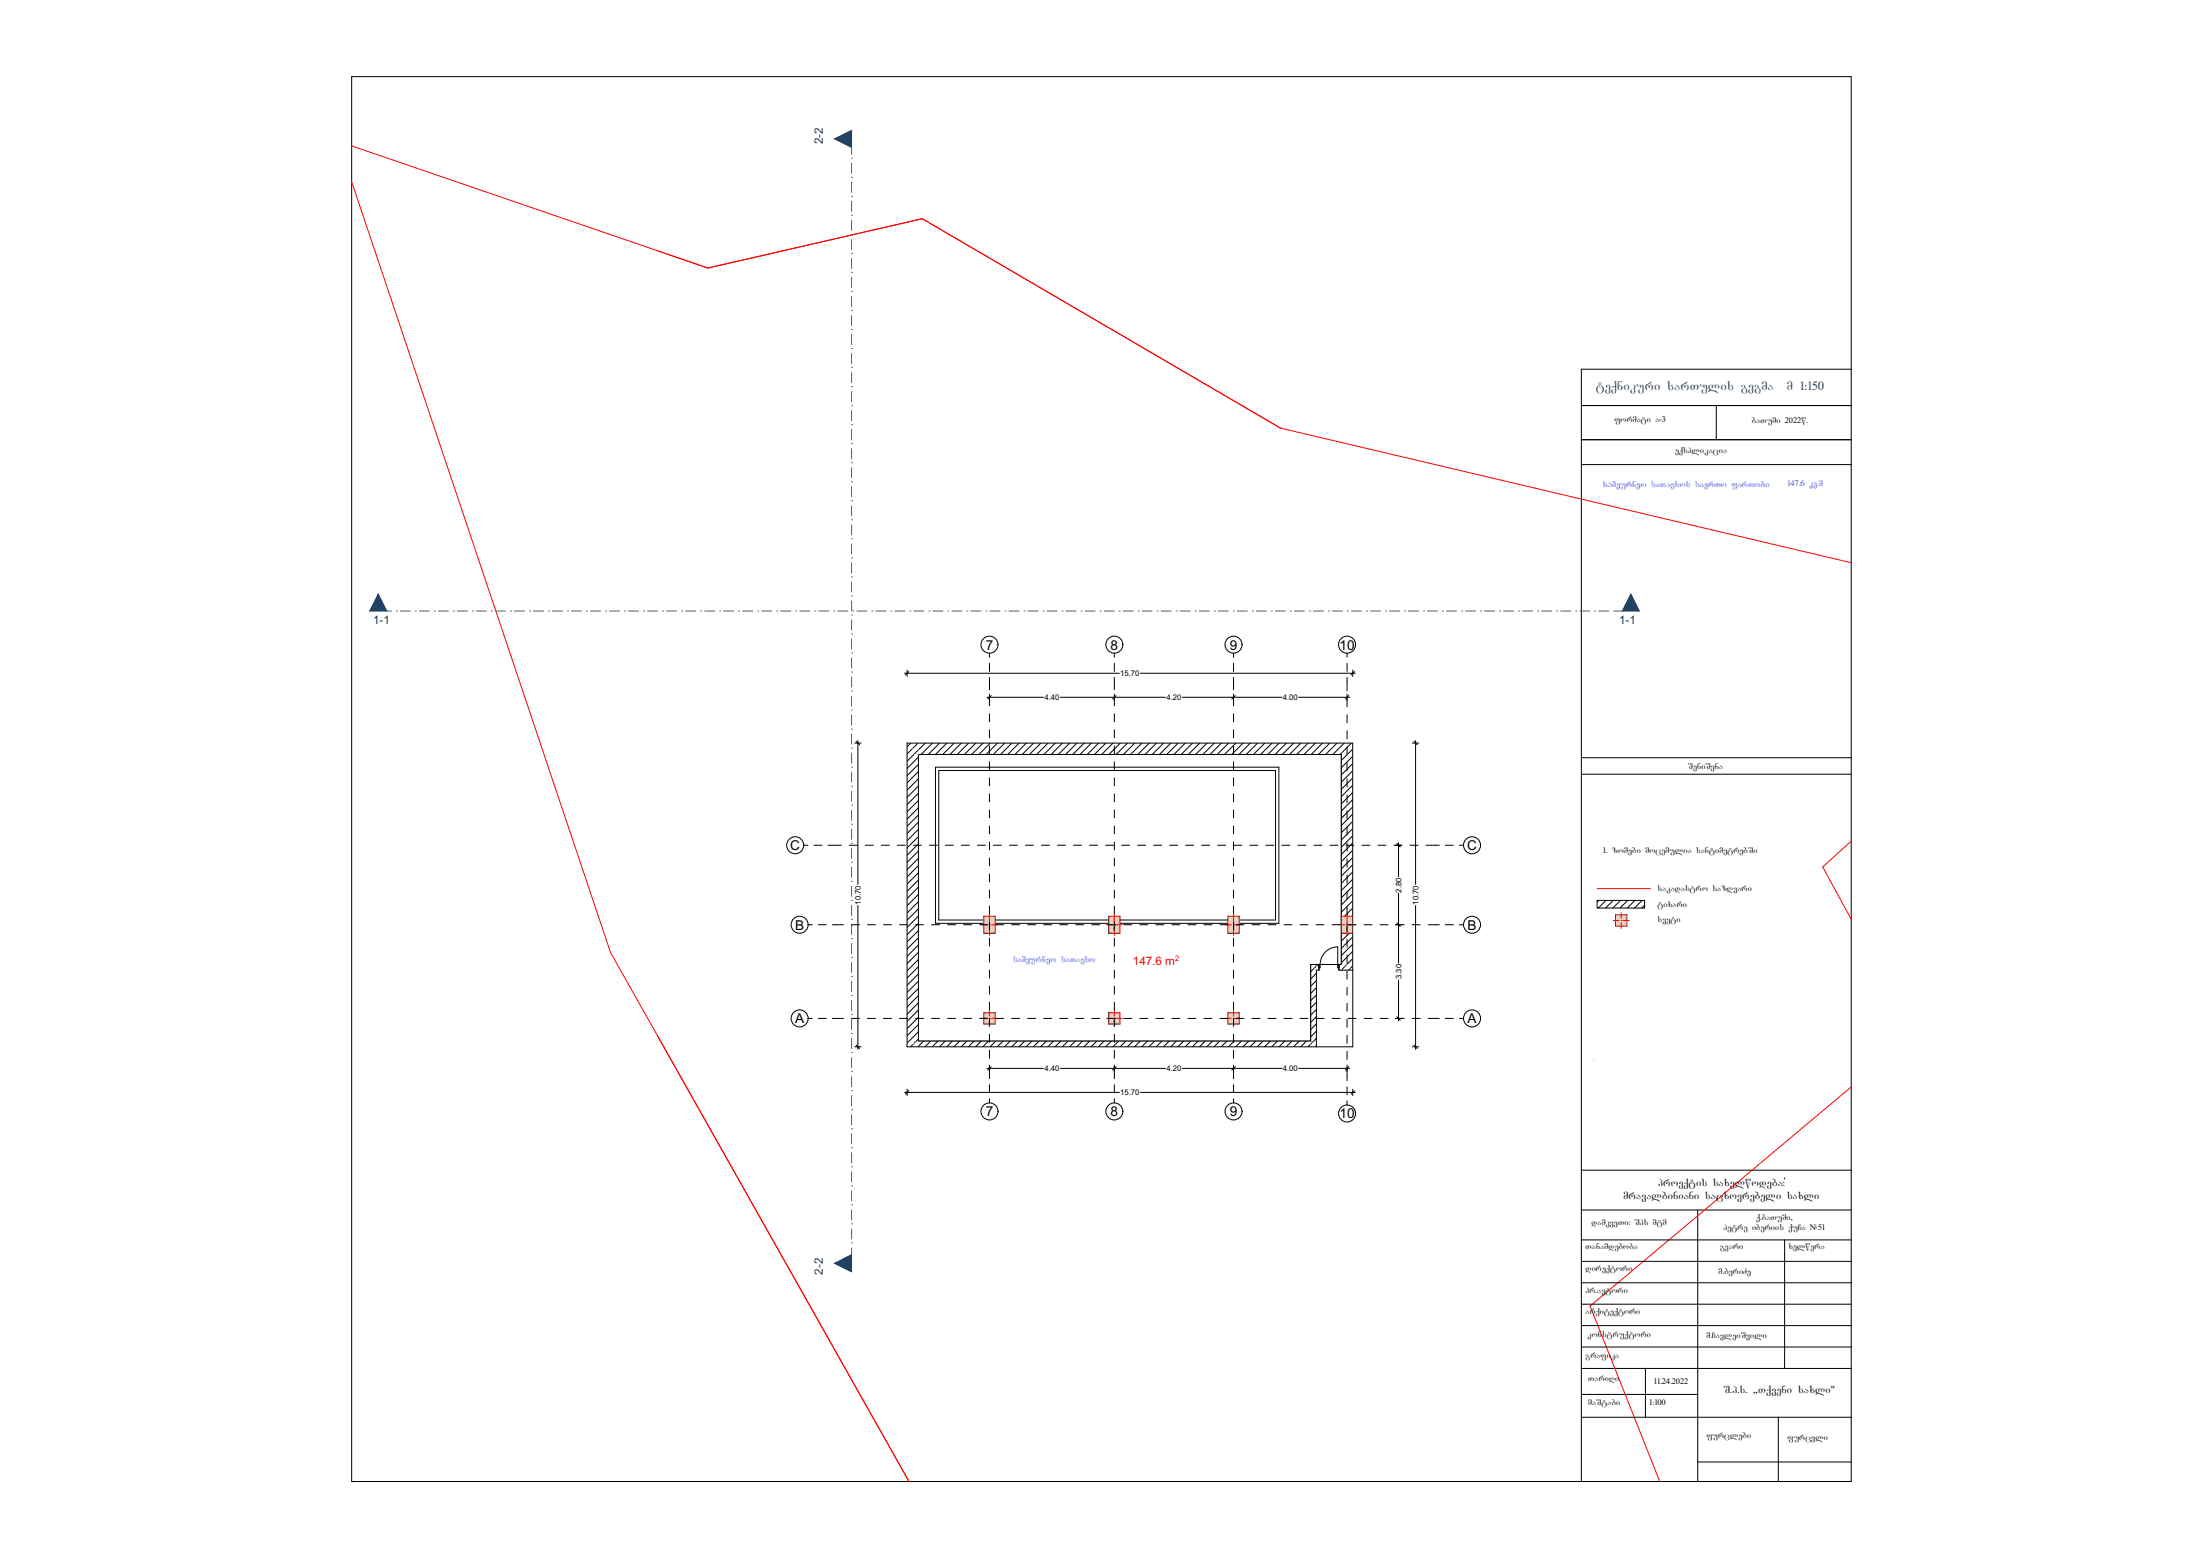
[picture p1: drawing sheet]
<svg xmlns="http://www.w3.org/2000/svg" width="297mm" height="210mm" viewBox="0 0 297 210" stroke-linecap="round" stroke-linejoin="round" font-family="sans-serif">
<path d="M215.6 121.5h6.4v1.1h-6.4zM215.8 121.5l-.2 .2M216.8 121.5l-1 1.1M217.8 121.5l-1 1.1M218.8 121.5l-1.1 1.1M219.7 121.5l-1 1.1M220.7 121.5l-1 1.1M221.7 121.5l-1 1.1M222 122.2l-.4 .4" fill="none" stroke="#000" stroke-width=".14"/>
<path d="M124 101.8h57.1v28.4h-4.2v10.3h-52.9z" fill-rule="evenodd" fill="#fff"/>
<g fill="none" stroke="#fff" stroke-width=".14">
<path d="M124.3 101.8l-.3 .4M125.3 101.8l-1.3 1.4M126.3 101.8l-2.3 2.3M127.3 101.8l-3.3 3.3M128.2 101.8l-4.2 4.3M129.2 101.8l-5.2 5.3M130.2 101.8l-6.2 6.2M131.2 101.8l-7.2 7.2M132.1 101.8l-8.1 8.2M133.1 101.8l-9.1 9.2M134.1 101.8l-10.1 10.1M135.1 101.8l-11.1 11.1"/>
<path d="M136 101.8l-12 12.1M137 101.8l-13 13.1M138 101.8l-14 14M139 101.8l-15 15M140 101.8l-16 16M140.9 101.8l-16.9 17M141.9 101.8l-17.9 17.9M142.9 101.8l-18.9 18.9M143.9 101.8l-19.9 19.9M144.8 101.8l-20.8 20.9M145.8 101.8l-21.8 21.8M146.8 101.8l-22.8 22.8"/>
<path d="M147.8 101.8l-23.8 23.8M148.7 101.8l-24.7 24.8M149.7 101.8l-25.7 25.7M150.7 101.8l-26.7 26.7M151.7 101.8l-27.7 27.7M152.6 101.8l-28.6 28.7M153.6 101.8l-29.6 29.6M154.6 101.8l-30.6 30.6M155.6 101.8l-31.6 31.6M156.5 101.8l-32.5 32.6M157.5 101.8l-33.5 33.5M158.5 101.8l-34.5 34.5"/>
<path d="M159.5 101.8l-35.5 35.5M160.4 101.8l-36.4 36.5M161.4 101.8l-37.4 37.4M162.4 101.8l-38.4 38.4M163.4 101.8l-38.7 38.7M164.3 101.8l-38.7 38.7M165.3 101.8l-38.7 38.7M166.3 101.8l-38.7 38.7M167.3 101.8l-38.7 38.7M168.2 101.8l-38.7 38.7M169.2 101.8l-38.7 38.7M170.2 101.8l-38.7 38.7"/>
<path d="M171.2 101.8l-38.7 38.7M172.1 101.8l-38.7 38.7M173.1 101.8l-38.7 38.7M174.1 101.8l-38.7 38.7M175.1 101.8l-38.7 38.7M176 101.8l-38.7 38.7M177 101.8l-38.7 38.7M178 101.8l-38.7 38.7M179 101.8l-38.7 38.7M179.9 101.8l-38.7 38.7M180.9 101.8l-38.7 38.7M181.1 117.3l-23.3 23.2"/>
<path d="M181.1 109.5l-31.1 31M181.1 104.6l-35.9 35.9M181.1 115.3l-25.2 25.2M181.1 118.2l-22.3 22.3M181.1 110.4l-30.1 30.1M181.1 113.4l-27.2 27.1M181.1 102.6l-37.9 37.9M181.1 108.5l-32 32M181.1 103.6l-36.9 36.9M181.1 119.2l-21.3 21.3M181.1 114.3l-26.2 26.2M181.1 111.4l-29.1 29.1"/>
<path d="M181.1 106.5l-34 34M181.1 112.4l-28.1 28.1M181.1 107.5l-33 33M181.1 116.3l-24.2 24.2M181.1 105.6l-35 34.9M176.9 131.1l-9.3 9.4M176.9 139.9l-.5 .6M176.9 135l-5.4 5.5M176.9 136l-4.4 4.5M176.9 138.9l-1.5 1.6M176.9 134.1l-6.4 6.4M176.9 137l-3.5 3.5"/>
<path d="M176.9 132.1l-8.3 8.4M176.9 138l-2.5 2.5M176.9 133.1l-7.4 7.4M181.1 122.1l-18.4 18.4M181.1 126l-14.5 14.5M181.1 124.1l-16.4 16.4M181.1 127l-3.2 3.2M181.1 125.1l-15.5 15.4M181.1 129.9l-.2 .3M181.1 120.2l-20.3 20.3M181.1 123.1l-17.4 17.4M181.1 128l-2.2 2.2"/>
<path d="M181.1 121.2l-19.4 19.3M181.1 129l-1.2 1.2"/>
</g>
<path d="M124 101.8h57.1v28.4h-4.2v10.3h-52.9z" fill="none" stroke="#000" stroke-width=".14"/>
<path d="M213.5 59.3h36.4M213.5 54.7h36.4" fill="none" stroke="#000" stroke-width=".14"/>
<path d="M122.5 100.3l1.5 1.5h-1.5z" fill="#fff"/>
<path d="M122.7 100.5l-.2 .3M123.2 101l-.7 .8M123.7 101.5l-.3 .3" fill="none" stroke="#000" stroke-width=".14"/>
<path d="M181.1 101.8l1.5-1.5v1.5z" fill="#fff"/>
<path d="M182.6 101.1l-.7 .7" fill="none" stroke="#000" stroke-width=".14"/>
<path d="M181.1 100.3h1.5l-1.5 1.5z" fill="#fff"/>
<path d="M181.5 100.3l-.4 .4M182.4 100.3l-1.3 1.4" fill="none" stroke="#000" stroke-width=".14"/>
<path d="M124 100.3h57.1v1.5h-57.1z" fill-rule="evenodd" fill="#fff"/>
<g fill="none" stroke="#000" stroke-width=".14">
<path d="M124.9 100.3l-.9 .9M125.9 100.3l-1.6 1.5M126.9 100.3l-1.6 1.5M127.8 100.3l-1.5 1.5M128.8 100.3l-1.5 1.5M129.8 100.3l-1.6 1.5M130.8 100.3l-1.6 1.5M131.7 100.3l-1.5 1.5M132.7 100.3l-1.5 1.5M133.7 100.3l-1.6 1.5M134.7 100.3l-1.6 1.5M135.6 100.3l-1.5 1.5"/>
<path d="M136.6 100.3l-1.5 1.5M137.6 100.3l-1.6 1.5M138.6 100.3l-1.6 1.5M139.5 100.3l-1.5 1.5M140.5 100.3l-1.5 1.5M141.5 100.3l-1.5 1.5M142.5 100.3l-1.6 1.5M143.4 100.3l-1.5 1.5M144.4 100.3l-1.5 1.5M145.4 100.3l-1.5 1.5M146.4 100.3l-1.6 1.5M147.3 100.3l-1.5 1.5"/>
<path d="M148.3 100.3l-1.5 1.5M149.3 100.3l-1.5 1.5M150.3 100.3l-1.6 1.5M151.2 100.3l-1.5 1.5M152.2 100.3l-1.5 1.5M153.2 100.3l-1.5 1.5M154.2 100.3l-1.6 1.5M155.1 100.3l-1.5 1.5M156.1 100.3l-1.5 1.5M157.1 100.3l-1.5 1.5M158.1 100.3l-1.6 1.5M159 100.3l-1.5 1.5"/>
<path d="M160 100.3l-1.5 1.5M161 100.3l-1.5 1.5M162 100.3l-1.6 1.5M162.9 100.3l-1.5 1.5M163.9 100.3l-1.5 1.5M164.9 100.3l-1.5 1.5M165.9 100.3l-1.6 1.5M166.8 100.3l-1.5 1.5M167.8 100.3l-1.5 1.5M168.8 100.3l-1.5 1.5M169.8 100.3l-1.6 1.5M170.7 100.3l-1.5 1.5"/>
<path d="M171.7 100.3l-1.5 1.5M172.7 100.3l-1.5 1.5M173.7 100.3l-1.6 1.5M174.6 100.3l-1.5 1.5M175.6 100.3l-1.5 1.5M176.6 100.3l-1.5 1.5M177.6 100.3l-1.6 1.5M178.5 100.3l-1.5 1.5M179.5 100.3l-1.5 1.5M180.5 100.3l-1.5 1.5M181.1 100.7l-1.2 1.1M181.1 101.7l-.2 .1"/>
</g>
<path d="M122.5 100.3h1.5v1.5z" fill="#fff"/>
<path d="M122.5 101.8v-1.5h60.1v1.5M123 100.3l-.3 .2M123.9 100.3l-.7 .7M124 101.2l-.3 .3M124 101.8h57.1" fill="none" stroke="#000" stroke-width=".14"/>
<path d="M181.1 130.2l1.5 .7h-1.5z" fill="#fff"/>
<path d="M181.6 130.4l-.5 .5M182.2 130.7l-.2 .2" fill="none" stroke="#000" stroke-width=".14"/>
<path d="M181.1 130.2h1.5v.7z" fill="#fff"/>
<path d="M181.8 130.2l-.2 .2M182.6 130.4l-.4 .3" fill="none" stroke="#000" stroke-width=".14"/>
<path d="M181.1 101.8h1.5v21.9h-1.5v2.3h1.5v4.2h-1.5z" fill-rule="evenodd" fill="#fff"/>
<g fill="none" stroke="#000" stroke-width=".14">
<path d="M181.1 101.8v28.4M181.9 101.8l-.8 .8M182.6 119.6l-1.5 1.6M182.6 118.7l-1.5 1.5M182.6 117.7l-1.5 1.5M182.6 116.7l-1.5 1.5M182.6 115.7l-1.5 1.6M182.6 114.8l-1.5 1.5M182.6 113.8l-1.5 1.5M182.6 112.8l-1.5 1.5M182.6 111.8l-1.5 1.6M182.6 110.9l-1.5 1.5"/>
<path d="M182.6 109.9l-1.5 1.5M182.6 108.9l-1.5 1.5M182.6 107.9l-1.5 1.6M182.6 107l-1.5 1.5M182.6 106l-1.5 1.5M182.6 105l-1.5 1.5M182.6 104l-1.5 1.6M182.6 103.1l-1.5 1.5M182.6 102.1l-1.5 1.5M182.6 101.8v21.9M181.1 125.1h.1M181.1 124.1h.1"/>
<path d="M181.2 126h-.1M182.1 126l-1 1M182.6 129.4l-.8 .8M182.6 122.6l-1.1 1.1M182.6 123.5l-.1 .2M182.6 128.4l-1.5 1.5M182.6 127.4l-1.5 1.6M182.6 126.5l-1.5 1.5M182.6 121.6l-1.5 1.5M182.6 120.6l-1.5 1.5M182.6 126v4.9h-1.5"/>
</g>
<path d="M122.5 141.3l1.5-.8v.8z" fill="#fff"/>
<path d="M123.4 140.8l-.5 .5M124 141.2l-.1 .1" fill="none" stroke="#000" stroke-width=".14"/>
<path d="M122.5 101.8h1.5v38.7h-1.5z" fill-rule="evenodd" fill="#fff"/>
<g fill="none" stroke="#000" stroke-width=".14">
<path d="M123.4 101.8l-.9 .9M124 119.7l-1.5 1.6M124 118.8l-1.5 1.5M124 117.8l-1.5 1.5M124 116.8l-1.5 1.5M124 115.8l-1.5 1.6M124 114.9l-1.5 1.5M124 113.9l-1.5 1.5M124 112.9l-1.5 1.5M124 111.9l-1.5 1.6M124 111l-1.5 1.5M124 110l-1.5 1.5"/>
<path d="M124 109l-1.5 1.5M124 108l-1.5 1.6M124 107.1l-1.5 1.5M124 106.1l-1.5 1.5M124 105.1l-1.5 1.5M124 104.1l-1.5 1.6M124 103.2l-1.5 1.5M124 102.2l-1.5 1.5M124 138.3l-1.5 1.5M124 137.3l-1.5 1.5M124 136.3l-1.5 1.6M124 135.3l-1.5 1.6"/>
<path d="M124 134.4l-1.5 1.5M124 133.4l-1.5 1.5M124 132.4l-1.5 1.5M124 131.4l-1.5 1.6M124 130.5l-1.5 1.5M124 129.5l-1.5 1.5M124 128.5l-1.5 1.5M124 127.5l-1.5 1.6M124 126.6l-1.5 1.5M124 125.6l-1.5 1.5M124 124.6l-1.5 1.5M124 123.6l-1.5 1.6"/>
<path d="M124 122.7l-1.5 1.5M124 121.7l-1.5 1.5M124 120.7l-1.5 1.5M124 139.2l-1.3 1.3M124 140.2l-.3 .3"/>
</g>
<path d="M122.5 140.5h1.5l-1.5 .8z" fill="#fff"/>
<path d="M122.5 101.8v39.5h1.5M124 101.8v38.7M122.7 140.5l-.2 .3M123.7 140.5l-.3 .3" fill="none" stroke="#000" stroke-width=".14"/>
<path d="M176.9 140.5h.8v.8z" fill="#fff"/>
<path d="M177.3 140.5l-.2 .2M177.7 141.1l-.1 .1" fill="none" stroke="#000" stroke-width=".14"/>
<path d="M124 140.5h52.9v.8h-52.9z" fill-rule="evenodd" fill="#fff"/>
<g fill="none" stroke="#000" stroke-width=".14">
<path d="M124.7 140.5l-.7 .7M125.6 140.5l-.7 .8M126.6 140.5l-.7 .8M127.6 140.5l-.8 .8M128.6 140.5l-.8 .8M129.5 140.5l-.7 .8M130.5 140.5l-.7 .8M131.5 140.5l-.8 .8M132.5 140.5l-.8 .8M133.4 140.5l-.7 .8M134.4 140.5l-.7 .8M135.4 140.5l-.8 .8"/>
<path d="M136.4 140.5l-.8 .8M137.3 140.5l-.7 .8M138.3 140.5l-.7 .8M139.3 140.5l-.8 .8M140.3 140.5l-.8 .8M141.2 140.5l-.7 .8M142.2 140.5l-.7 .8M143.2 140.5l-.8 .8M144.2 140.5l-.8 .8M145.2 140.5l-.8 .8M146.1 140.5l-.7 .8M147.1 140.5l-.8 .8"/>
<path d="M148.1 140.5l-.8 .8M149.1 140.5l-.8 .8M150 140.5l-.7 .8M151 140.5l-.8 .8M152 140.5l-.8 .8M153 140.5l-.8 .8M153.9 140.5l-.7 .8M154.9 140.5l-.8 .8M155.9 140.5l-.8 .8M156.9 140.5l-.8 .8M157.8 140.5l-.7 .8M158.8 140.5l-.8 .8"/>
<path d="M159.8 140.5l-.8 .8M160.8 140.5l-.8 .8M161.7 140.5l-.7 .8M162.7 140.5l-.8 .8M163.7 140.5l-.8 .8M164.7 140.5l-.8 .8M165.6 140.5l-.7 .8M166.6 140.5l-.8 .8M167.6 140.5l-.8 .8M168.6 140.5l-.8 .8M169.5 140.5l-.7 .8M170.5 140.5l-.8 .8"/>
<path d="M171.5 140.5l-.8 .8M172.5 140.5l-.8 .8M173.4 140.5l-.7 .8M174.4 140.5l-.8 .8M175.4 140.5l-.8 .8M176.4 140.5l-.8 .8M176.9 140.9l-.3 .4"/>
</g>
<path d="M176.9 140.5l.8 .8h-.8z" fill="#fff"/>
<path d="M124 140.5h52.9M177.1 140.7l-.2 .2M177.6 141.2l-.1 .1M177.7 140.5v.8h-53.7" fill="none" stroke="#000" stroke-width=".14"/>
<path d="M176.9 130.2l.8 .7h-.8z" fill="#fff"/>
<path d="M177 130.2h-.1M177.4 130.7l-.2 .2" fill="none" stroke="#000" stroke-width=".14"/>
<path d="M177.7 130.2h.4v.7h-.4z" fill-rule="evenodd" fill="#fff"/>
<path d="M177.9 130.2l-.2 .2" fill="none" stroke="#000" stroke-width=".14"/>
<path d="M180.7 130.2h.4v.7h-.4z" fill-rule="evenodd" fill="#fff"/>
<path d="M180.9 130.2l-.2 .1M181.1 130.9h.1" fill="none" stroke="#000" stroke-width=".14"/>
<path d="M176.9 130.2h.8v.7z" fill="#fff"/>
<path d="M176.9 130.2h1.2v.7h-.4M176.9 130.2v.7M177 130.2h.1M177.7 130.4l-.3 .3M180.6 127.8a2.38 2.38 0 0 0-2.4 2.4M181.1 130.2h-.4v.7h.4" fill="none" stroke="#000" stroke-width=".14"/>
<g fill="#fff">
<path d="M178.1 130.2h.1v.4h-.1z" fill-rule="evenodd"/>
<path d="M180.6 130.2h.1v.4h-.1z" fill-rule="evenodd"/>
</g>
<path d="M178.1 130.6h.1v-.4h-.1v.7M180.6 130.2h.1v.7M180.6 127.8v2.8h.1" fill="none" stroke="#000" stroke-width=".14"/>
<path d="M176.9 130.9h.8v9.6h-.8z" fill-rule="evenodd" fill="#fff"/>
<g fill="none" stroke="#000" stroke-width=".14">
<path d="M176.9 130.9v9.6M177.2 130.9l-.3 .2M177.7 130.9v9.6M177.7 139.2l-.8 .7M177.7 138.2l-.8 .7M177.7 137.2l-.8 .8M177.7 136.2l-.8 .8M177.7 135.3l-.8 .7M177.7 134.3l-.8 .7M177.7 133.3l-.8 .8M177.7 132.3l-.8 .8M177.7 131.4l-.8 .7"/>
<path d="M177.7 140.1l-.4 .4"/>
</g>
<path d="M181.1 123.7h1.5v2.3h-1.5z" fill-rule="evenodd" fill="#dad1ae"/>
<path d="M181.1 123.7h1.5v2.3h-1.5z" fill="none" stroke="#a80f02" stroke-width=".14"/>
<path d="M180.8 124.8h.7M181.9 124.8h.1M181.9 123.3v1.2M181.9 125.1v1.2M182.2 124.8h.7" fill="none" stroke="#f00" stroke-width=".14"/>
<path d="M132.8 136.7h1.5v1.5h-1.5z" fill-rule="evenodd" fill="#dad1ae"/>
<path d="M132.8 136.7h1.5v1.5h-1.5z" fill="none" stroke="#a80f02" stroke-width=".14"/>
<path d="M132.5 137.4h.8M133.6 137.4h.1M133.6 136.4v.7M133.6 137.8v.7M133.9 137.4h.8" fill="none" stroke="#f00" stroke-width=".14"/>
<path d="M149.7 136.7h1.5v1.5h-1.5z" fill-rule="evenodd" fill="#dad1ae"/>
<path d="M149.7 136.7h1.5v1.5h-1.5z" fill="none" stroke="#a80f02" stroke-width=".14"/>
<path d="M149.4 137.4h.7M150.4 137.4h.1M150.4 136.4v.7M150.4 137.8v.7M150.7 137.4h.8" fill="none" stroke="#f00" stroke-width=".14"/>
<path d="M165.8 136.7h1.5v1.5h-1.5z" fill-rule="evenodd" fill="#dad1ae"/>
<path d="M165.8 136.7h1.5v1.5h-1.5z" fill="none" stroke="#a80f02" stroke-width=".14"/>
<path d="M165.5 137.4h.7M166.5 137.4h.1M166.5 136.4v.7M166.5 137.8v.7M166.8 137.4h.8" fill="none" stroke="#f00" stroke-width=".14"/>
<path d="M218.1 123.5h1.5v1.5h-1.5z" fill-rule="evenodd" fill="#dad1ae"/>
<path d="M218.1 123.5h1.5v1.5h-1.5z" fill="none" stroke="#a80f02" stroke-width=".14"/>
<path d="M217.8 124.2h.8M218.9 124.2h.1M218.9 123.2v.7M218.9 124.5v.8M219.2 124.2h.7" fill="none" stroke="#f00" stroke-width=".14"/>
<path d="M47.5 10.3h202.4v189.6h-202.4zM126.3 103.5h46.3v21.1h-46.3zM126.7 104h45.5v20.2h-45.5zM182.6 130.9v10.4h-4.9" fill="none" stroke="#000" stroke-width=".14"/>
<g fill="none" stroke="#000" stroke-width=".14">
<path d="M213.5 59.3h36.4M213.5 54.7h36.4M231.7 54.7v4.6M249.9 49.8h-36.4v150.1M213.5 62.7h36.4M213.5 104.5h36.4M213.5 102.3h36.4M213.5 157.9h36.4M240.9 159v.1M213.5 163.3h36.4M229.2 163.3v36.6M240.9 167.3v17.4"/>
<path d="M213.5 184.7h36.4M213.5 188.2h15.7M222.1 184.7v6.6M229.2 197.3h20.7M240.1 191.3v8.6"/>
</g>
<path d="M215.6 119.9h7.2" fill="none" stroke="#f00" stroke-width=".14"/>
<path d="M215.2 143h.1M226.2 158h.1" fill="none" stroke="#bdbdbd" stroke-width=".14"/>
<!-- layer: registrirebuli nakveTi -->
<path d="M47.5 19.7l48.1 16.5M47.5 24.5l34.9 104.1 40.3 71.3M88.8 33.8l6.8 2.4M95.6 36.2l28.9-6.7 48.4 28.3 77 18.1M249.9 113.5l-3.8 3.5 3.8 7.1M249.9 146.7l-35.2 29.6 9.4 23.6" fill="none" stroke="#f00" stroke-width=".14"/>
<g fill="none" stroke="#000" stroke-width=".14">
<path d="M115.8 99.9v19.5M122.1 90.9h29M122.5 90.4v.9M122.7 90.6l-.5 .5M133.2 94.1h7.7M133.6 93.7v.8M133.8 93.9l-.5 .4M143.1 94.1h14.2M150.4 93.7v.8M150.7 93.9l-.5 .4M154 90.9h29M159.6 94.1h13.5"/>
<path d="M166.5 93.7v.8M166.8 93.9l-.5 .4M175.3 94.1h6.9M181.9 93.7v.8M182.1 93.9l-.5 .4M182.6 90.4v.9M182.9 90.6l-.5 .5M191.1 99.9v19.5M115.4 100.3h.8M115.6 100.1l.4 .4M188.4 114.1h.8M188.6 113.8l.4 .5"/>
<path d="M188.8 113.7v4.6M190.7 100.3h.8M190.9 100.1l.4 .4M115.8 122.2v19.4M188.4 137.4h.8M188.4 124.8h.8M188.6 137.2l.4 .5M188.6 124.6l.4 .4M188.8 120.6v9.4M188.8 132.3v5.5M191.1 122.2v19.4M115.4 141.3h.8"/>
<path d="M115.6 141l.4 .5M122.1 147.4h29M122.5 147v.9M122.7 147.2l-.5 .5M133.2 144.2h7.7M133.6 143.8v.8M133.8 144l-.5 .4M143.1 144.2h14.2M150.4 143.8v.8M150.7 144l-.5 .4M154 147.4h29M159.6 144.2h13.5"/>
<path d="M166.5 143.8v.8M166.8 144l-.5 .4M175.3 144.2h6.9M181.9 143.8v.8M182.1 144l-.5 .4M182.6 147v.9M182.9 147.2l-.5 .5M190.7 141.3h.8M190.9 141l.4 .5"/>
</g>
<g fill="none" stroke="#5c5c5c" stroke-width=".14">
<path d="M115 19.9v.9M115 39.3h.1M115 36.8h.1M115 34.2h.1M115 31.6h.1M115 29.1h.1M115 26.5h.1M115 23.9h.1M115 21.4h.1M115 22v1.4M115 24.6v1.4M115 27.2v1.3"/>
<path d="M115 29.7v1.4M115 32.3v1.4M115 34.9v1.3M115 37.4v1.4M115 59.9h.1M115 57.3h.1M115 54.7h.1M115 52.2h.1M115 49.6h.1M115 47h.1M115 44.5h.1M115 41.9h.1"/>
<path d="M115 40v1.4M115 42.6v1.3M115 45.1v1.4M115 47.7v1.4M115 50.3v1.3M115 52.9v1.3M115 55.4v1.4M115 58v1.3M115 77.9h.1M115 75.3h.1M115 72.7h.1M115 70.2h.1"/>
<path d="M115 67.6h.1M115 65h.1M115 62.4h.1M115 60.6v1.3M115 63.1v1.4M115 65.7v1.3M115 68.3v1.3M115 70.8v1.4M115 73.4v1.3M115 76v1.3M115 78.5v1.4M115 98.4h.1"/>
<path d="M115 95.8h.1M115 93.3h.1M115 90.7h.1M115 88.1h.1M115 85.6h.1M115 83h.1M115 80.4h.1M115 81.1v1.4M115 83.7v1.3M115 86.2v1.4M115 88.8v1.4M115 91.4v1.3"/>
<path d="M115 93.9v1.4M115 96.5v1.4M115 99.1v1.3M115 118.9h.1M115 116.4h.1M115 113.8h.1M115 111.2h.1M115 108.7h.1M115 106.1h.1M115 103.5h.1M115 101h.1M115 101.6v1.4"/>
<path d="M115 104.2v1.4M115 106.8v1.3M115 109.4v1.3M115 111.9v1.4M115 114.5v1.3M115 117.1v1.3M115 119.6v1.4M115 139.5h.1M115 136.9h.1M115 134.4h.1M115 131.8h.1M115 129.2h.1"/>
<path d="M115 126.7h.1M115 124.1h.1M115 121.5h.1M115 122.2v1.3M115 124.8v1.3M115 127.3v1.4M115 129.9v1.3M115 132.5v1.3M115 135v1.4M115 137.6v1.4M115 157.5h.1M115 154.9h.1"/>
<path d="M115 152.3h.1M115 149.8h.1M115 147.2h.1M115 144.6h.1M115 142.1h.1M115 140.2v1.3M115 142.7v1.4M115 145.3v1.4M115 147.9v1.3M115 150.4v1.4M115 153v1.4M115 155.6v1.3"/>
<path d="M115 158.1v1.4M115 167.7h.1M115 165.2h.1M115 162.6h.1M115 160h.1M115 160.7v1.4M115 163.3v1.3M115 165.8v1.4M115 168.4v.9"/>
</g>
<path d="M112.7 170.5l2.3-1.2v2.3z" fill="#004080"/>
<path d="M112.7 170.5l2.3-1.2v2.3z" fill="none" stroke="#004080" stroke-width=".14"/>
<path d="M112.7 18.7l2.3-1.1v2.3z" fill="#004080"/>
<path d="M112.7 18.7l2.3-1.1v2.3z" fill="none" stroke="#004080" stroke-width=".14"/>
<g fill="none" stroke="#5c5c5c" stroke-width=".14">
<path d="M52.2 82.5h.6M53.5 82.5h.1M54 82.5h1.4M56.1 82.5h.1M56.6 82.5h1.4M58.6 82.5h.1M59.2 82.5h1.3M61.2 82.5h.1M61.7 82.5h1.4M63.8 82.5h.1M64.3 82.5h1.4M66.3 82.5h.1"/>
<path d="M66.9 82.5h1.3M68.9 82.5h.1M69.4 82.5h1.4M71.5 82.5h.1M72 82.5h1.4M74 82.5h.1M74.6 82.5h1.3M76.6 82.5h.1M77.2 82.5h1.3M79.2 82.5h.1M79.7 82.5h1.4M81.7 82.5h.1"/>
<path d="M82.3 82.5h1.3M84.3 82.5h.1M84.9 82.5h1.3M86.9 82.5h.1M87.4 82.5h1.4M89.5 82.5h.1M90 82.5h1.3M92 82.5h.1M92.6 82.5h1.3M94.6 82.5h.1M95.1 82.5h1.4M97.2 82.5h.1"/>
<path d="M97.7 82.5h1.3M99.7 82.5h.1M100.3 82.5h1.3M102.3 82.5h.1M102.8 82.5h1.4M104.9 82.5h.1M105.4 82.5h1.4M107.4 82.5h.1M108 82.5h1.3M110 82.5h.1M110.5 82.5h1.4M112.6 82.5h.1"/>
<path d="M113.1 82.5h1.4M115.1 82.5h.1M115.7 82.5h1.3M117.7 82.5h.1M118.2 82.5h1.4M120.3 82.5h.1M120.8 82.5h1.4M122.8 82.5h.1M123.4 82.5h1.3M125.4 82.5h.1M125.9 82.5h1.4M128 82.5h.1"/>
<path d="M128.5 82.5h1.4M130.5 82.5h.1M131.1 82.5h1.3M133.1 82.5h.1M133.7 82.5h1.3M135.7 82.5h.1M136.2 82.5h1.4M138.2 82.5h.1M138.8 82.5h1.3M140.8 82.5h.1M141.4 82.5h1.3M143.4 82.5h.1"/>
<path d="M143.9 82.5h1.4M146 82.5h.1M146.5 82.5h1.3M148.5 82.5h.1M149.1 82.5h1.3M151.1 82.5h.1M151.6 82.5h1.4M153.7 82.5h.1M154.2 82.5h1.3M156.2 82.5h.1M156.8 82.5h1.3M158.8 82.5h.1"/>
<path d="M159.3 82.5h1.4M161.4 82.5h.1M161.9 82.5h1.4M163.9 82.5h.1M164.5 82.5h1.3M166.5 82.5h.1M167 82.5h1.4M169.1 82.5h.1M169.6 82.5h1.4M171.6 82.5h.1M172.2 82.5h1.3M174.2 82.5h.1"/>
<path d="M174.7 82.5h1.4M176.8 82.5h.1M177.3 82.5h1.4M179.3 82.5h.1M179.9 82.5h1.3M181.9 82.5h.1M182.4 82.5h1.4M184.5 82.5h.1M185 82.5h1.4M187 82.5h.1M187.6 82.5h1.3M189.6 82.5h.1"/>
<path d="M190.1 82.5h1.4M192.2 82.5h.1M192.7 82.5h1.4M194.7 82.5h.1M195.3 82.5h1.3M197.3 82.5h.1M197.9 82.5h1.3M199.9 82.5h.1M200.4 82.5h1.4M202.4 82.5h.1M203 82.5h1.3M205 82.5h.1"/>
<path d="M205.6 82.5h1.3M207.6 82.5h.1M208.1 82.5h1.4M210.2 82.5h.1M210.7 82.5h1.3M212.7 82.5h.1M213.3 82.5h1.3M215.3 82.5h.1M215.8 82.5h1.4M217.9 82.5h1.1"/>
</g>
<path d="M51.1 80.2l1.1 2.3h-2.3z" fill="#004080"/>
<path d="M51.1 80.2l1.1 2.3h-2.3z" fill="none" stroke="#004080" stroke-width=".14"/>
<path d="M220.2 80.2l1.1 2.3h-2.3z" fill="#004080"/>
<path d="M220.2 80.2l1.1 2.3h-2.3z" fill="none" stroke="#004080" stroke-width=".14"/>
<path d="M205.8 146h7.2v5.4l-1.4 1.1-5.8-1.1z" fill-rule="evenodd" fill="#fff"/>
<path d="M132.8 123.7h1.5v2.3h-1.5z" fill-rule="evenodd" fill="#dad1ae"/>
<path d="M132.8 123.7h1.5v2.3h-1.5z" fill="none" stroke="#a80f02" stroke-width=".14"/>
<path d="M132.5 124.8h.8M133.6 124.8h.1M133.6 123.3v1.2M133.6 125.1v1.2M133.9 124.8h.8" fill="none" stroke="#f00" stroke-width=".14"/>
<path d="M149.7 123.7h1.5v2.3h-1.5z" fill-rule="evenodd" fill="#dad1ae"/>
<path d="M149.7 123.7h1.5v2.3h-1.5z" fill="none" stroke="#a80f02" stroke-width=".14"/>
<path d="M149.4 124.8h.7M150.4 124.8h.1M150.4 123.3v1.2M150.4 125.1v1.2M150.7 124.8h.8" fill="none" stroke="#f00" stroke-width=".14"/>
<path d="M165.8 123.7h1.5v2.3h-1.5z" fill-rule="evenodd" fill="#dad1ae"/>
<path d="M165.8 123.7h1.5v2.3h-1.5z" fill="none" stroke="#a80f02" stroke-width=".14"/>
<path d="M165.5 124.8h.7M166.5 124.8h.1M166.5 123.3v1.2M166.5 125.1v1.2M166.8 124.8h.8" fill="none" stroke="#f00" stroke-width=".14"/>
<g fill="none" stroke="#000" stroke-width=".14">
<path d="M133.6 88.2v.5M133.6 89.5v1.1M133.6 91.4v1.7M133.6 94.2v1.1M133.6 96.3v1.1M133.6 98.5v1.1M150.4 88.2v.5M150.4 89.5v1.1M150.4 91.4v1.7M150.4 94.2v1.1M150.4 96.3v1.1M150.4 98.5v1.1"/>
<path d="M166.5 88.2v.5M166.5 89.5v1.1M166.5 91.4v1.7M166.5 94.2v1.1M166.5 96.3v1.1M166.5 98.5v1.1M181.9 88.2v.5M181.9 89.5v1.1M181.9 91.4v1.8M181.9 94.3v1.1M181.9 96.5v1.1M181.9 98.6v1.1"/>
<path d="M108.5 114.1h.6M109.9 114.1h1.1M111.8 114.1h1.8M114.7 114.1h1M116.8 114.1h1.1M119 114.1h1.1M121.1 114.1h1.1M123.3 114.1h1.1M125.5 114.1h1M127.6 114.1h1.1M129.8 114.1h1.1M132 114.1h1"/>
<path d="M133.6 100.7v1M133.6 102.8v1.1M133.6 105v1.1M133.6 107.1v1.1M133.6 109.3v1.1M133.6 111.5v1.1M133.6 113.6v1.1M133.6 115.8v1.1M133.6 118v1M134.1 114.1h1.1M136.3 114.1h1.1M138.4 114.1h1.1"/>
<path d="M140.6 114.1h1.1M142.8 114.1h1M144.9 114.1h1.1M147.1 114.1h1.1M149.3 114.1h1M150.4 100.7v1M150.4 102.8v1.1M150.4 105v1.1M150.4 107.1v1.1M150.4 109.3v1.1M150.4 111.5v1.1M150.4 113.6v1.1"/>
<path d="M150.4 115.8v1.1M150.4 118v1M151.4 114.1h1.1M153.6 114.1h1.1M155.7 114.1h1.1M157.9 114.1h1.1M160.1 114.1h1M162.2 114.1h1.1M164.4 114.1h1.1M166.5 100.7v1M166.5 102.8v1.1M166.5 105v1.1"/>
<path d="M166.5 107.1v1.1M166.5 109.3v1.1M166.5 111.5v1.1M166.5 113.6v1.1M166.5 115.8v1.1M166.5 118v1M166.6 114.1h1M168.7 114.1h1.1M170.9 114.1h1.1M173 114.1h1.1M175.2 114.1h1.1M177.4 114.1h1"/>
<path d="M179.5 114.1h1.1M181.7 114.1h1.1M181.9 100.8v1.1M181.9 103v1M181.9 105.1v1.1M181.9 107.3v1.1M181.9 109.5v1M181.9 111.6v1.1M181.9 113.8v1.1M181.9 115.9v1.1M181.9 118.1v1.1M183.9 114.1h1"/>
<path d="M186 114.1h1.1M188.2 114.1h1.1M190.3 114.1h1.1M192.5 114.1h1.8M195.1 114.1h1.1M197 114.1h.6M109.1 124.8h.6M109.1 137.4h.6M110.5 124.8h1.1M110.5 137.4h1.1M112.4 124.8h1.5M112.4 137.4h1.5"/>
<path d="M115 124.8h1M115 137.4h1M117.1 124.8h1.1M117.1 137.4h1.1M119.3 124.8h1.1M119.3 137.4h1.1M121.4 124.8h1.1M121.4 137.4h1.1M123.6 124.8h1.1M123.6 137.4h1.1M125.8 124.8h1M125.8 137.4h1"/>
<path d="M127.9 124.8h1.1M127.9 137.4h1.1M130.1 124.8h1.1M130.1 137.4h1.1M132.3 124.8h1M132.3 137.4h1M133.6 120.1v1.1M133.6 122.3v1.1M133.6 124.4v1.1M133.6 126.6v1.1M133.6 128.8v1.1M133.6 130.9v1.1"/>
<path d="M133.6 133.1v1.1M133.6 135.3v1M133.6 137.4v1.1M133.6 139.6v1.1M134.4 124.8h1.1M134.4 137.4h1.1M136.6 124.8h1.1M136.6 137.4h1.1M138.7 124.8h1.1M138.7 137.4h1.1M140.9 124.8h1.1M140.9 137.4h1.1"/>
<path d="M143.1 124.8h1M143.1 137.4h1M145.2 124.8h1.1M145.2 137.4h1.1M147.4 124.8h1.1M147.4 137.4h1.1M149.6 124.8h1M149.6 137.4h1M150.4 120.1v1.1M150.4 122.3v1.1M150.4 124.4v1.1M150.4 126.6v1.1"/>
<path d="M150.4 128.8v1.1M150.4 130.9v1.1M150.4 133.1v1.1M150.4 135.3v1M150.4 137.4v1.1M150.4 139.6v1.1M151.7 124.8h1.1M151.7 137.4h1.1M153.9 124.8h1.1M153.9 137.4h1.1M156 124.8h1.1M156 137.4h1.1"/>
<path d="M158.2 124.8h1.1M158.2 137.4h1.1M160.4 124.8h1M160.4 137.4h1M162.5 124.8h1.1M162.5 137.4h1.1M164.7 124.8h1.1M164.7 137.4h1.1M166.5 120.1v1.1M166.5 122.3v1.1M166.5 124.4v1.1M166.5 126.6v1.1"/>
<path d="M166.5 128.8v1.1M166.5 130.9v1.1M166.5 133.1v1.1M166.5 135.3v1M166.5 137.4v1.1M166.5 139.6v1.1M166.9 124.8h1M166.9 137.4h1M169 124.8h1.1M169 137.4h1.1M171.2 124.8h1.1M171.2 137.4h1.1"/>
<path d="M173.3 124.8h1.1M173.3 137.4h1.1M175.5 124.8h1.1M175.5 137.4h1.1M177.7 124.8h1M177.7 137.4h1M179.8 124.8h1.1M179.8 137.4h1.1M181.9 120.3v1M181.9 122.4v1.1M181.9 124.6v1.1M181.9 126.8v1"/>
<path d="M181.9 128.9v1.1M181.9 131.1v1.1M181.9 133.2v1.1M181.9 135.4v1.1M181.9 137.6v1M181.9 139.7v1.1M182 124.8h1.1M182 137.4h1.1M184.2 124.8h1M184.2 137.4h1M186.3 124.8h1.1M186.3 137.4h1.1"/>
<path d="M188.5 124.8h1.1M188.5 137.4h1.1M190.6 124.8h1.1M190.6 137.4h1.1M192.8 124.8h1.5M192.8 137.4h1.5M195.1 124.8h1.1M195.1 137.4h1.1M197 124.8h.6M197 137.4h.6M133.6 141.8v1M133.6 143.9v1.7"/>
<path d="M133.6 146.4v1.1M133.6 148.3v.6M150.4 141.8v1M150.4 143.9v1.7M150.4 146.4v1.1M150.4 148.3v.6M166.5 141.8v1M166.5 143.9v1.7M166.5 146.4v1.1M166.5 148.3v.6M181.9 141.9v1.1M181.9 144.1v1.8"/>
<path d="M181.9 146.7v1.1M181.9 148.6v.5"/>
<circle cx="133.6" cy="87" r="1.15"/>
<circle cx="150.4" cy="87" r="1.15"/>
<circle cx="166.5" cy="87" r="1.15"/>
<circle cx="181.9" cy="87" r="1.15"/>
<circle cx="107.4" cy="114.1" r="1.15"/>
<circle cx="198.7" cy="114.1" r="1.15"/>
<circle cx="107.9" cy="137.4" r="1.15"/>
<circle cx="107.9" cy="124.8" r="1.15"/>
<circle cx="198.7" cy="137.4" r="1.15"/>
<circle cx="198.7" cy="124.8" r="1.15"/>
<circle cx="133.6" cy="150" r="1.15"/>
<circle cx="150.4" cy="150" r="1.15"/>
<circle cx="166.5" cy="150" r="1.15"/>
<circle cx="181.9" cy="150.3" r="1.15"/>
</g>
<path d="M213.5 173.1h36.4M213.5 178.9h36.4M213.5 176h36.4M213.5 170.2h36.4M213.5 167.3h36.4M213.5 181.8h36.4M213.5 191.3h36.4" fill="none" stroke="#000" stroke-width=".14"/>
<g font-size="1.8">
<text x="133.1" y="87.7">7</text>
<text x="149.9" y="87.7">8</text>
<text x="166" y="87.7">9</text>
<text x="180.8" y="87.7">10</text>
<text x="106.7" y="114.7">C</text>
<text x="198.1" y="114.7">C</text>
<text x="107.3" y="125.5">B</text>
<text x="198.1" y="125.5">B</text>
<text x="107.3" y="138.1">A</text>
<text x="198.1" y="138.1">A</text>
<text x="133.1" y="150.7">7</text>
<text x="149.9" y="150.7">8</text>
<text x="166" y="150.7">9</text>
<text x="180.8" y="151">10</text>
</g>
<g font-size="1.7" fill="#004080">
<text x="215.4" y="52.7">teqnikuri sarTulis gegma</text>
<text x="241.2" y="52.7">m 1:150</text>
</g>
<g font-size="1.6" fill="#004080">
<text x="111.1" y="19.5" transform="rotate(-90 111.1 19.5)">2-2</text>
<text x="50.4" y="84.2">1-1</text>
<text x="218.6" y="84.2">1-1</text>
<text x="111.1" y="172" transform="rotate(-90 111.1 172)">2-2</text>
</g>
<text font-size="1.6" fill="#f00" x="152.9" y="130.2">147.6 m</text>
<g font-size="1.4">
<text x="219.1" y="161.8">mravalbiniani sacxovrebeli saxli</text>
<text x="223.8" y="160.1">proeqtis saxelwodeba:</text>
<text x="232.6" y="188.1">S.p.s. ,,Tqveni saxli&quot;</text>
</g>
<g font-size="1.1">
<text x="217.9" y="57">formati a-3</text>
<text x="236.5" y="57.1">baTumi 2022w.</text>
<text x="226.1" y="61.2">eqsplikacia</text>
<text x="141" y="94.5">4.40</text>
<text x="151.2" y="91.2">15.70</text>
<text x="157.5" y="94.5">4.20</text>
<text x="173.2" y="94.5">4.00</text>
<text x="227.8" y="103.8">SeniSvna</text>
<text x="216.3" y="115.1">1. zomebi mocemulia santimetrebSi</text>
<text x="116.2" y="122.1" transform="rotate(-90 116.2 122.1)">10.70</text>
<text x="189.2" y="120.5" transform="rotate(-90 189.2 120.5)">2.80</text>
<text x="191.5" y="122.1" transform="rotate(-90 191.5 122.1)">10.70</text>
<text x="223.7" y="120.3">sakadastro sazRvari</text>
<text x="223.7" y="122.4">tixari</text>
<text x="223.7" y="124.5">sveti</text>
<text x="189.2" y="132.1" transform="rotate(-90 189.2 132.1)">3.30</text>
<text x="141" y="144.6">4.40</text>
<text x="151.2" y="147.8">15.70</text>
<text x="157.5" y="144.6">4.20</text>
<text x="173.2" y="144.6">4.00</text>
<text x="214.8" y="165.3">damkveTi: Sps mtm</text>
<text x="232.6" y="166">petre iberiis quCa #51</text>
<text x="237" y="164.7">q.baTumi,</text>
<text x="214" y="171.5">direqtori</text>
<text x="214" y="168.6">Tanamdeboba</text>
<text x="232" y="171.9">m.beriZe</text>
<text x="232.2" y="168.6">gvari</text>
<text x="241.4" y="168.6">xelwera</text>
<text x="214" y="177.4">arqiteqtori</text>
<text x="214" y="174.5">pr.avtori</text>
<text x="214" y="183.2">grafika</text>
<text x="214.3" y="180.4">konstruqtori</text>
<text x="230.3" y="180.6">m.CavleiSvili</text>
<text x="214.4" y="186.4">TariRi</text>
<text x="214.4" y="189.7">maStabi</text>
<text x="222.6" y="189.7">1:100</text>
<text x="223.2" y="186.7">11.24.2022</text>
<text x="230.3" y="194">furclebi</text>
<text x="241.3" y="194.3">furceli</text>
</g>
<g font-size="1.1" fill="#00f">
<text x="216.4" y="65.8">sameurneo saTavsos saerTo farTobi</text>
<text x="241.2" y="65.6">147.6 kv.m</text>
<text x="136.7" y="129.8">sameurneo saTavso</text>
</g>
<text font-size="1" fill="#f00" x="158.6" y="129.7">2</text>
</svg>
